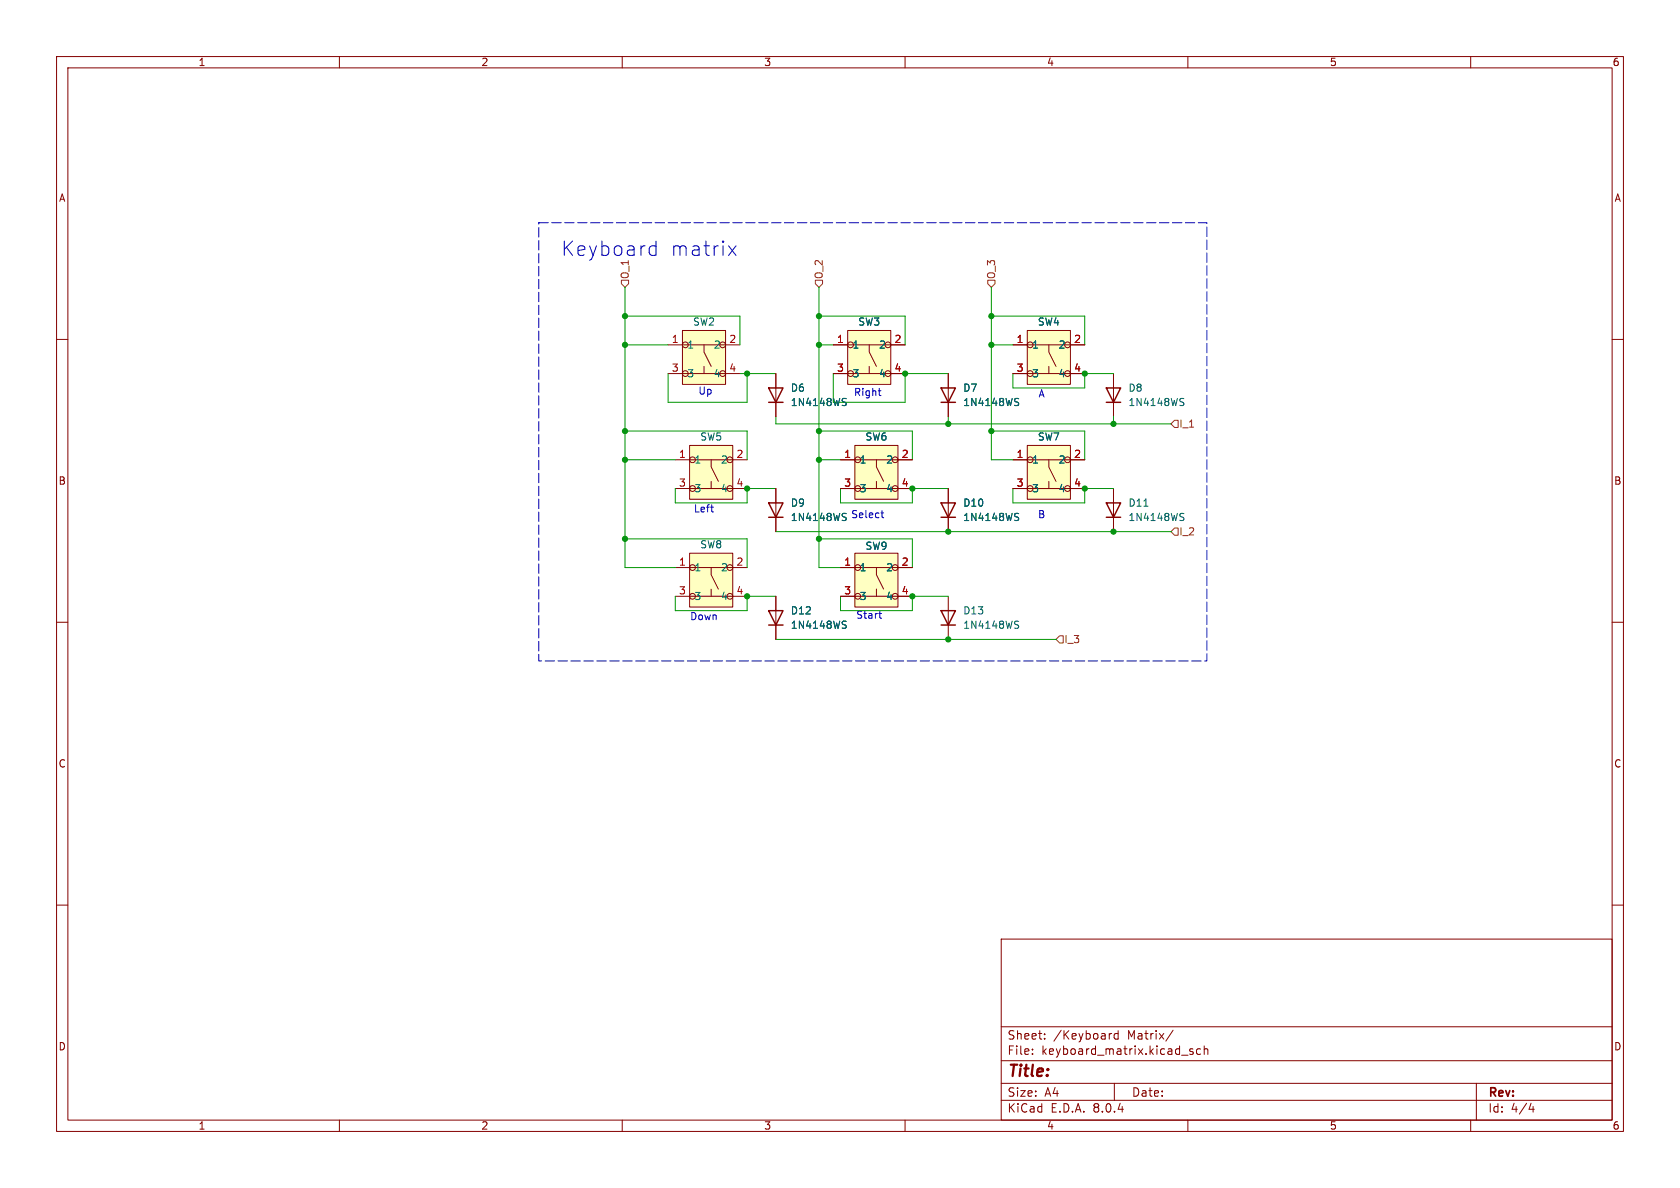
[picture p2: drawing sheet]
<svg xmlns="http://www.w3.org/2000/svg" width="297mm" height="210mm" viewBox="0 0 297 210" stroke-linecap="round" stroke-linejoin="round" font-family="sans-serif">
<g fill="none" stroke="#840000" stroke-width=".18">
<path d="M10 10h277v190h-277zM12 12h273v186h-273zM60 10v2M110 10v2M160 10v2M210 10v2M260 10v2M10 60h2M285 60h2M137.2 86.4v7.6M196.8 86.4v7.6M10 110h2"/>
<path d="M285 110h2M10 160h2M285 160h2M177 166h108v32h-108zM60 198v2M110 198v2M160 198v2M177 194.5h108M177 191.5h108M177 187.5h108M177 181.5h108M182.5 186.3v.1"/>
<path d="M182.5 185.5v.1M184.7 183.6v.1M184.7 182.8v.1M196.5 182.7l-.3 .1M197 191.5v3M197.7 182.8l-.5-.1-.2 .3v.4l.1 .2h.6M197.7 182.2v1.5M207.4 182.1l-1.3 2M208.9 186.5h1.1M210 198v2M210.9 185.5l-.4-.1-.2 .2 .1 .2 .5 .2v.3h-.6M212.2 185.5l-.4-.1-.3 .3v.4l.2 .2h.5"/>
<path d="M212.9 185.5l.2-.1 .4 .1v.9M212.9 184.9v1.5M260 198v2M261 191.5v6.5M270.7 195l-.4 1.1h.9M271 195.6v1"/>
</g>
<path d="M135.9 88.9h2.5l-1.2 2.5zM135.9 91.4h2.5M195.6 88.9h2.5l-1.3 2.5zM195.6 91.4h2.5" fill="none" stroke="#840000" stroke-width=".25"/>
<path d="M149.1 91.4l.4 .1 .1 .3-.2 .2h-.3M149.1 90.7l.5 .1M202.2 89.5h.7M208.8 91.4l.4 .1 .1 .3-.2 .2h-.3M208.8 90.7l.5 .1" fill="none" stroke="#006464" stroke-width=".18"/>
<path d="M151.1 78.7h7.6v9.6h-7.6z" fill="#ffffc2"/>
<g fill="none" stroke="#840000" stroke-width=".18">
<path d="M151.1 78.7h7.6v9.6h-7.6zM148.6 86.4h12.7M148.6 81.3h12.7M154.9 81.3v1.3l1.3 2.5M154.9 85.1v1.3"/>
<circle cx="151.6" cy="81.3" r=".51"/>
<circle cx="151.6" cy="86.4" r=".51"/>
<circle cx="158.2" cy="86.4" r=".51"/>
<circle cx="158.2" cy="81.3" r=".51"/>
</g>
<path d="M121.9 97.8h7.6v9.5h-7.6z" fill="#ffffc2"/>
<g fill="none" stroke="#840000" stroke-width=".18">
<path d="M121.9 97.8h7.6v9.5h-7.6zM119.4 105.4h12.7M119.4 100.3h12.7M125.7 100.3v1.3l1.3 2.5M125.7 104.1v1.3"/>
<circle cx="122.4" cy="105.4" r=".51"/>
<circle cx="122.4" cy="100.3" r=".51"/>
<circle cx="129" cy="105.4" r=".51"/>
<circle cx="129" cy="100.3" r=".51"/>
</g>
<path d="M151.1 97.8h7.6v9.5h-7.6z" fill="#ffffc2"/>
<g fill="none" stroke="#840000" stroke-width=".18">
<path d="M151.1 97.8h7.6v9.5h-7.6zM148.6 105.4h12.7M148.6 100.3h12.7M154.9 100.3v1.3l1.3 2.5M154.9 104.1v1.3"/>
<circle cx="151.6" cy="105.4" r=".51"/>
<circle cx="151.6" cy="100.3" r=".51"/>
<circle cx="158.2" cy="100.3" r=".51"/>
<circle cx="158.2" cy="105.4" r=".51"/>
</g>
<path d="M121.9 78.7h7.6v9.6h-7.6z" fill="#ffffc2"/>
<g fill="none" stroke="#840000" stroke-width=".18">
<path d="M121.9 78.7h7.6v9.6h-7.6zM119.4 86.4h12.7M119.4 81.3h12.7M125.7 81.3v1.3l1.3 2.5M125.7 85.1v1.3"/>
<circle cx="122.4" cy="81.3" r=".51"/>
<circle cx="122.4" cy="86.4" r=".51"/>
<circle cx="129" cy="81.3" r=".51"/>
<circle cx="129" cy="86.4" r=".51"/>
</g>
<path d="M120.6 58.4h7.7v9.5h-7.7z" fill="#ffffc2"/>
<g fill="none" stroke="#840000" stroke-width=".18">
<path d="M120.6 58.4h7.7v9.5h-7.7zM118.1 66h12.7M118.1 61h12.7M124.5 61v1.2l1.2 2.6M124.5 64.8v1.2M137.2 66v7.7M167.6 66v7.7M196.8 66v7.7M167.6 86.4v7.6"/>
<circle cx="121.2" cy="61" r=".51"/>
<circle cx="121.2" cy="66" r=".51"/>
<circle cx="127.8" cy="66" r=".51"/>
<circle cx="127.8" cy="61" r=".51"/>
</g>
<path d="M135.9 68.6h2.5l-1.2 2.5zM135.9 71.1h2.5M166.4 68.6h2.5l-1.3 2.5zM166.4 71.1h2.5M195.6 68.6h2.5l-1.3 2.5zM195.6 71.1h2.5M166.4 88.9h2.5l-1.3 2.5zM166.4 91.4h2.5" fill="none" stroke="#840000" stroke-width=".25"/>
<path d="M149.1 71l.4 .2 .1 .3-.2 .2h-.3M149.1 70.4l.5 .1M179.6 71l.4 .2 .1 .3-.3 .2h-.3M179.6 70.4l.5 .1M208.8 71l.4 .2 .1 .3-.2 .2h-.3M208.8 70.4l.5 .1M179.6 91.4l.4 .1 .1 .3-.3 .2h-.3M179.6 90.7l.5 .1" fill="none" stroke="#006464" stroke-width=".18"/>
<path d="M149.9 58.4h7.6v9.5h-7.6z" fill="#ffffc2"/>
<g fill="none" stroke="#840000" stroke-width=".18">
<path d="M149.9 58.4h7.6v9.5h-7.6zM147.3 66h12.7M147.3 61h12.7M153.7 61v1.2l1.2 2.6M153.7 64.8v1.2"/>
<circle cx="150.4" cy="66" r=".51"/>
<circle cx="150.4" cy="61" r=".51"/>
<circle cx="157" cy="66" r=".51"/>
<circle cx="157" cy="61" r=".51"/>
</g>
<path d="M181.6 78.7h7.6v9.6h-7.6z" fill="#ffffc2"/>
<g fill="none" stroke="#840000" stroke-width=".18">
<path d="M181.6 78.7h7.6v9.6h-7.6zM179.1 86.4h12.7M179.1 81.3h12.7M185.4 81.3v1.3l1.3 2.5M185.4 85.1v1.3"/>
<circle cx="182.1" cy="86.4" r=".51"/>
<circle cx="182.1" cy="81.3" r=".51"/>
<circle cx="188.7" cy="86.4" r=".51"/>
<circle cx="188.7" cy="81.3" r=".51"/>
</g>
<path d="M181.6 58.4h7.6v9.5h-7.6z" fill="#ffffc2"/>
<g fill="none" stroke="#840000" stroke-width=".18">
<path d="M181.6 58.4h7.6v9.5h-7.6zM137.2 66v2.6M137.2 71.1v2.6M147.3 66h2.6M147.3 61h2.6M157.5 66h2.5M157.5 61h2.5M167.6 66v2.6M167.6 71.1v2.6M179.1 66h12.7M179.1 61h12.7M185.4 61v1.2l1.3 2.6"/>
<path d="M185.4 64.8v1.2M137.2 86.4v2.5M137.2 91.4v2.6M148.6 81.3h2.5M148.6 86.4h2.5M158.7 81.3h2.6M158.7 86.4h2.6M167.6 86.4v2.5M167.6 91.4v2.6M179.1 81.3h2.5M179.1 86.4h2.5M189.2 81.3h2.6"/>
<path d="M189.2 86.4h2.6M137.2 105.4v7.6M148.6 100.3h2.5M148.6 105.4h2.5M158.7 100.3h2.6M158.7 105.4h2.6M167.6 105.4v7.6"/>
<circle cx="182.1" cy="66" r=".51"/>
<circle cx="182.1" cy="61" r=".51"/>
<circle cx="188.7" cy="66" r=".51"/>
<circle cx="188.7" cy="61" r=".51"/>
</g>
<path d="M135.9 108h2.5l-1.2 2.5zM135.9 110.5h2.5M166.4 108h2.5l-1.3 2.5zM166.4 110.5h2.5" fill="none" stroke="#840000" stroke-width=".25"/>
<path d="M149.1 71l.4 .2 .1 .3-.2 .2h-.3M149.1 70.4l.5 .1M179.6 71l.4 .2 .1 .3-.3 .2h-.3M179.6 70.4l.5 .1M149.1 91.4l.4 .1 .1 .3-.2 .2h-.3M149.1 90.7l.5 .1M179.6 91.4l.4 .1 .1 .3-.3 .2h-.3M179.6 90.7l.5 .1M149.1 110.4l.4 .1 .1 .3-.2 .3h-.3M149.1 109.8l.5 .1M179.6 110.4l.4 .1 .1 .3-.3 .3h-.3M179.6 109.8l.5 .1" fill="none" stroke="#006464" stroke-width=".18"/>
<path d="M109.9 49.5h1.2v.7l-.6 .6-.6-.6zM144.1 49.5h1.3v.7l-.6 .6-.7-.6zM174.6 49.5h1.3v.7l-.6 .6-.7-.6zM207.6 74.3h.7v1.3h-.7l-.6-.7zM207 94l.6-.7h.7v1.3h-.7zM186.7 113l.6-.6h.7v1.3h-.7z" fill="none" stroke="#725600" stroke-width=".18"/>
<g fill="none" stroke="#0000c2" stroke-width=".18">
<path d="M115 45l.2 .2 .8-.2M115 43.6l.2-.1 .8 .1M116 42.6v2.6M128.8 43.5l1.3 1.7M130.1 43.5l-1.3 1.7M155.3 69.1h.4M155.5 69.9h.2M125.6 89.7h.5M126 90.5h.1M155.7 90.7h.5M155.9 90.2v1.1l.3 .2M155.4 108.4h.4"/>
<path d="M155.5 109.1l.3 .2"/>
</g>
<path d="M95.2 39.4h118.2v77.4h-118.2z" fill="none" stroke="#0000c2" stroke-width=".18" stroke-dasharray="1.7 .6"/>
<g fill="none" stroke="#009600" stroke-width=".18">
<path d="M110.5 50.8v49.5h8.9M110.5 55.9h20.3v5.1M144.8 50.8v49.5h3.8M144.8 55.9h15.2v5.1M175.3 55.9h16.5v5.1M175.3 50.8v30.5h3.8M110.5 76.2h21.6v5.1M110.5 61h7.6M118.1 66v5.1h14v-5.1M130.8 66h6.4M137.2 73.7v1.2h69.8M144.8 76.2h16.5v5.1"/>
<path d="M144.8 61h2.5M147.3 66v5.1h12.7v-5.1h7.6M167.6 73.7v1.2M175.3 76.2h16.5v5.1M175.3 61h3.8M179.1 66v2.6h12.7v-2.6h5M196.8 73.7v1.2M110.5 81.3h8.9M110.5 95.3h21.6v5M119.4 86.4v2.5h12.7v-2.5h5.1M137.2 94h69.8M144.8 95.3h16.5v5"/>
<path d="M144.8 81.3h3.8M148.6 86.4v2.5h12.7v-2.5h6.3M179.1 86.4v2.5h12.7v-2.5h5M119.4 105.4v2.6h12.7v-2.6h5.1M137.2 113h49.5M148.6 105.4v2.6h12.7v-2.6h6.3"/>
</g>
<g fill="#009600" stroke="#009600" stroke-width=".18">
<circle cx="167.6" cy="113" r=".46"/>
<circle cx="160" cy="66" r=".46"/>
<circle cx="161.3" cy="86.4" r=".46"/>
<circle cx="167.6" cy="94" r=".46"/>
<circle cx="161.3" cy="105.4" r=".46"/>
<circle cx="110.5" cy="76.2" r=".46"/>
<circle cx="110.5" cy="61" r=".46"/>
<circle cx="110.5" cy="81.3" r=".46"/>
<circle cx="132.1" cy="86.4" r=".46"/>
<circle cx="132.1" cy="66" r=".46"/>
<circle cx="144.8" cy="55.9" r=".46"/>
<circle cx="110.5" cy="95.3" r=".46"/>
<circle cx="110.5" cy="55.9" r=".46"/>
<circle cx="132.1" cy="105.4" r=".46"/>
<circle cx="144.8" cy="61" r=".46"/>
<circle cx="144.8" cy="81.3" r=".46"/>
<circle cx="144.8" cy="76.2" r=".46"/>
<circle cx="167.6" cy="74.9" r=".46"/>
<circle cx="144.8" cy="95.3" r=".46"/>
<circle cx="196.8" cy="74.9" r=".46"/>
<circle cx="191.8" cy="66" r=".46"/>
<circle cx="175.3" cy="55.9" r=".46"/>
<circle cx="175.3" cy="61" r=".46"/>
<circle cx="191.8" cy="86.4" r=".46"/>
<circle cx="196.8" cy="94" r=".46"/>
<circle cx="175.3" cy="76.2" r=".46"/>
</g>
<g font-size="3.5" fill="#0000c2">
<text x="99.1" y="45.5">Keyboard</text>
<text x="118.4" y="45.5">matrix</text>
</g>
<text font-size="2.8" fill="#840000" x="178" y="190.9">Title:</text>
<g font-size="2.1" fill="#840000">
<text x="178" y="184">Sheet:</text>
<text x="186.2" y="184">/Keyboard</text>
<text x="199.4" y="184">Matrix/</text>
<text x="178" y="186.7">File:</text>
<text x="184.1" y="186.7">keyboard_matrix.kicad_sch</text>
<text x="178" y="196.9">KiCad</text>
<text x="178" y="194.1">Size:</text>
<text x="184.7" y="194.1">A4</text>
<text x="185.7" y="196.9">E.D.A.</text>
<text x="193.3" y="196.9">8.0.4</text>
<text x="200" y="194.1">Date:</text>
<text x="263" y="194.3">Rev:</text>
<text x="263" y="196.9">Id:</text>
<text x="267.1" y="196.9">4/4</text>
</g>
<g font-size="1.8" fill="#840000">
<text x="35" y="11.9">1</text>
<text x="85" y="11.9">2</text>
<text x="135" y="11.9">3</text>
<text x="185" y="11.9">4</text>
<text x="235" y="11.9">5</text>
<text x="285" y="11.9">6</text>
<text x="10.3" y="35.9">A</text>
<text x="285.3" y="35.9">A</text>
<text x="10.3" y="85.9">B</text>
<text x="285.3" y="85.9">B</text>
<text x="10.3" y="135.9">C</text>
<text x="285.3" y="135.9">C</text>
<text x="10.3" y="185.9">D</text>
<text x="285.3" y="185.9">D</text>
<text x="35" y="199.9">1</text>
<text x="85" y="199.9">2</text>
<text x="135" y="199.9">3</text>
<text x="185" y="199.9">4</text>
<text x="235" y="199.9">5</text>
<text x="285" y="199.9">6</text>
</g>
<g font-size="1.8" fill="#725600">
<text x="111.4" y="49.4" transform="rotate(-90 111.4 49.4)">O_1</text>
<text x="145.6" y="49.4" transform="rotate(-90 145.6 49.4)">O_2</text>
<text x="176.1" y="49.4" transform="rotate(-90 176.1 49.4)">O_3</text>
<text x="208.4" y="75.8">I_1</text>
<text x="208.4" y="94.8">I_2</text>
<text x="188.1" y="113.9">I_3</text>
</g>
<g font-size="1.8" fill="#006464">
<text x="122.4" y="57.8">SW2</text>
<text x="151.6" y="57.8">SW3</text>
<text x="183.4" y="57.8">SW4</text>
<text x="121.4" y="61.8">1</text>
<text x="126.1" y="61.8">2</text>
<text x="150.6" y="61.8">1</text>
<text x="155.3" y="61.8">2</text>
<text x="182.4" y="61.8">1</text>
<text x="187.1" y="61.8">2</text>
<text x="121.4" y="66.9">3</text>
<text x="126.1" y="66.9">4</text>
<text x="139.7" y="69.4">D6</text>
<text x="139.7" y="72">1N4148WS</text>
<text x="150.6" y="66.9">3</text>
<text x="155.3" y="66.9">4</text>
<text x="170.2" y="69.4">D7</text>
<text x="170.2" y="72">1N4148WS</text>
<text x="182.4" y="66.9">3</text>
<text x="187.1" y="66.9">4</text>
<text x="199.4" y="69.4">D8</text>
<text x="199.4" y="72">1N4148WS</text>
<text x="122.7" y="82.1">1</text>
<text x="123.7" y="78.1">SW5</text>
<text x="127.4" y="82.1">2</text>
<text x="151.9" y="82.1">1</text>
<text x="152.9" y="78.1">SW6</text>
<text x="156.6" y="82.1">2</text>
<text x="182.4" y="82.1">1</text>
<text x="183.4" y="78.1">SW7</text>
<text x="187.1" y="82.1">2</text>
<text x="122.7" y="87.2">3</text>
<text x="127.4" y="87.2">4</text>
<text x="139.7" y="89.8">D9</text>
<text x="151.9" y="87.2">3</text>
<text x="156.6" y="87.2">4</text>
<text x="170.2" y="89.8">D10</text>
<text x="182.4" y="87.2">3</text>
<text x="187.1" y="87.2">4</text>
<text x="199.4" y="89.8">D11</text>
<text x="139.7" y="92.3">1N4148WS</text>
<text x="170.2" y="92.3">1N4148WS</text>
<text x="199.4" y="92.3">1N4148WS</text>
<text x="122.7" y="101.2">1</text>
<text x="123.7" y="97.1">SW8</text>
<text x="127.4" y="101.2">2</text>
<text x="151.9" y="101.2">1</text>
<text x="152.9" y="97.4">SW9</text>
<text x="156.6" y="101.2">2</text>
<text x="122.7" y="106.3">3</text>
<text x="127.4" y="106.3">4</text>
<text x="151.9" y="106.3">3</text>
<text x="156.6" y="106.3">4</text>
<text x="139.7" y="111.4">1N4148WS</text>
<text x="139.7" y="108.8">D12</text>
<text x="170.2" y="111.4">1N4148WS</text>
<text x="170.2" y="108.8">D13</text>
</g>
<g font-size="1.8" fill="#a90000">
<text x="118.7" y="60.7">1</text>
<text x="118.7" y="65.8">3</text>
<text x="128.8" y="60.7">2</text>
<text x="128.8" y="65.8">4</text>
<text x="147.9" y="60.7">1</text>
<text x="147.9" y="65.8">3</text>
<text x="158" y="60.7">2</text>
<text x="158" y="65.8">4</text>
<text x="179.6" y="60.7">1</text>
<text x="179.6" y="65.8">3</text>
<text x="189.8" y="60.7">2</text>
<text x="189.8" y="65.8">4</text>
<text x="119.9" y="81">1</text>
<text x="130.1" y="81">2</text>
<text x="149.2" y="81">1</text>
<text x="159.3" y="81">2</text>
<text x="179.6" y="81">1</text>
<text x="189.8" y="81">2</text>
<text x="119.9" y="86.1">3</text>
<text x="130.1" y="86.1">4</text>
<text x="149.2" y="86.1">3</text>
<text x="159.3" y="86.1">4</text>
<text x="179.6" y="86.1">3</text>
<text x="189.8" y="86.1">4</text>
<text x="119.9" y="100.1">1</text>
<text x="130.1" y="100.1">2</text>
<text x="149.2" y="100.1">1</text>
<text x="159.3" y="100.1">2</text>
<text x="119.9" y="105.2">3</text>
<text x="130.1" y="105.2">4</text>
<text x="149.2" y="105.2">3</text>
<text x="159.3" y="105.2">4</text>
</g>
<g font-size="1.8" fill="#0000c2">
<text x="123.4" y="70">Up</text>
<text x="150.9" y="70.2">Right</text>
<text x="183.5" y="70.5">A</text>
<text x="122.6" y="90.8">Left</text>
<text x="150.4" y="91.8">Select</text>
<text x="183.4" y="91.8">B</text>
<text x="121.9" y="109.8">Down</text>
<text x="151.3" y="109.6">Start</text>
</g>
</svg>
